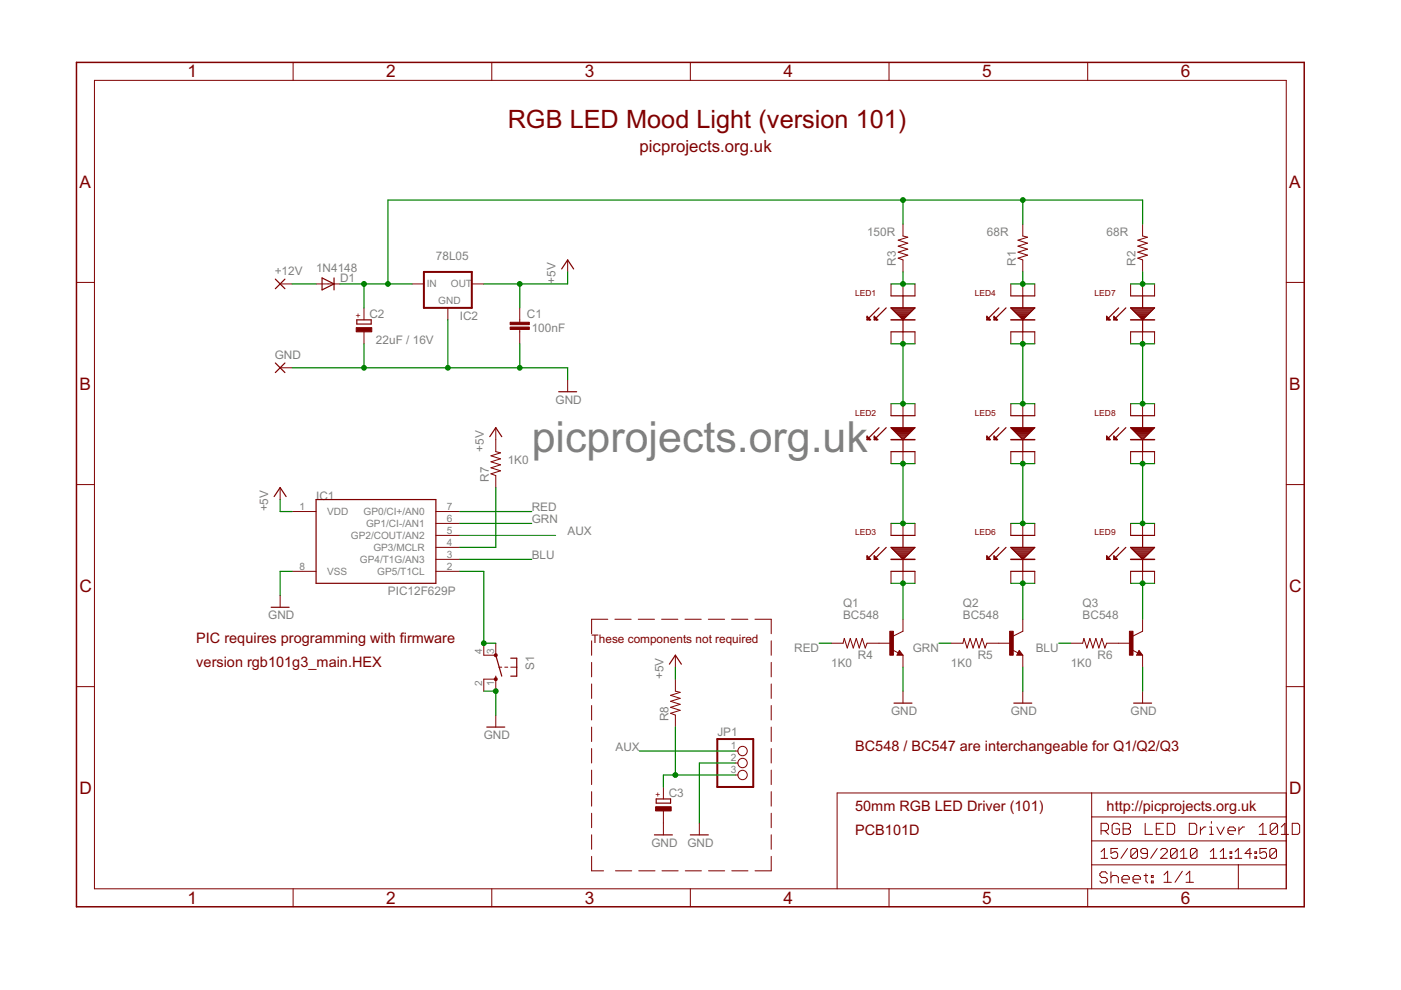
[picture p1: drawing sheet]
<svg xmlns="http://www.w3.org/2000/svg" width="297mm" height="210mm" viewBox="0 0 297 210" stroke-linecap="round" stroke-linejoin="round" font-family="sans-serif">
<g fill="#800000" stroke="#800000" stroke-width=".21">
<path d="M130.5 184.6h3.4z"/>
<path d="M135.4 184.6h3.5z"/>
<path d="M140.4 184.6h3.4z"/>
<path d="M145.3 184.6h3.4z"/>
<path d="M150.2 184.6h3.4z"/>
<path d="M155.2 184.6h3.4z"/>
<path d="M160.1 184.6h3.4z"/>
<path d="M163.5 181.6v3z"/>
<path d="M163.5 177v3.1z"/>
<path d="M163.5 172.4v3.1z"/>
<path d="M163.5 167.9v3z"/>
<path d="M163.5 163.3v3z"/>
<path d="M163.5 158.7v3.1z"/>
<path d="M163.5 154.2v3z"/>
<path d="M163.5 149.6v3.1z"/>
<path d="M163.5 145v3.1z"/>
<path d="M163.5 140.4v3.1z"/>
<path d="M163.5 135.9v3z"/>
<path d="M163.5 131.3v3.1z"/>
<path d="M160.1 131.3h3.4z"/>
<path d="M155.1 131.3h3.5z"/>
<path d="M150.2 131.3h3.4z"/>
<path d="M145.2 131.3h3.5z"/>
<path d="M140.3 131.3h3.4z"/>
<path d="M135.3 131.3h3.5z"/>
<path d="M130.4 131.3h3.4z"/>
<path d="M125.4 131.3h3.5z"/>
<path d="M125.4 131.3v3.1z"/>
<path d="M125.4 135.9v3z"/>
<path d="M125.4 140.4v3.1z"/>
<path d="M125.4 145v3.1z"/>
<path d="M125.4 149.6v3.1z"/>
<path d="M125.4 154.2v3z"/>
<path d="M125.4 158.7v3.1z"/>
<path d="M125.4 163.3v3z"/>
<path d="M125.4 167.9v3z"/>
<path d="M125.4 172.4v3.1z"/>
<path d="M125.4 177v3.1z"/>
<path d="M125.4 181.6v3z"/>
<path d="M125.4 184.6h2.6z"/>
<path d="M188.9 70.4v2.5z"/>
<path d="M188.9 60.2v2.5z"/>
<path d="M194 70.4v2.5z"/>
<path d="M194 60.2v2.5z"/>
<path d="M191.5 60.2v2.5z"/>
<path d="M191.5 70.4v2.5z"/>
<path d="M188.9 95.8v2.5z"/>
<path d="M188.9 85.6v2.5z"/>
<path d="M194 95.8v2.5z"/>
<path d="M194 85.6v2.5z"/>
<path d="M191.5 85.6v2.5z"/>
<path d="M191.5 95.8v2.5z"/>
<path d="M188.9 121.1v2.6z"/>
<path d="M188.9 111v2.5z"/>
<path d="M194 121.1v2.6z"/>
<path d="M194 111v2.5z"/>
<path d="M191.5 111v2.5z"/>
<path d="M191.5 121.1v2.6z"/>
<path d="M186.4 136.4h2.5z"/>
<path d="M191.5 138.9v2.6z"/>
<path d="M191.5 131.3v2.5z"/>
<path d="M189.4 134.9l2.1-1.1z"/>
<path d="M190.7 137.9l.8 1z"/>
<path d="M190.2 138.9h1.3z"/>
<path d="M190.7 137.9l-.5 1z"/>
<path d="M189.2 137.8l1.3 .6z"/>
<path d="M191.5 47.5v2.5z"/>
<path d="M191.5 55.1v2.6z"/>
<path d="M190.4 54.7l1.1 .4z"/>
<path d="M190.4 54.7l2.1-.6z"/>
<path d="M190.4 53.5l2.1 .6z"/>
<path d="M190.4 53.5l2.1-.7z"/>
<path d="M190.4 52.2l2.1 .6z"/>
<path d="M190.4 52.2l2.1-.6z"/>
<path d="M190.4 50.9l2.1 .7z"/>
<path d="M190.4 50.9l2.1-.6z"/>
<path d="M191.5 50l1 .3z"/>
<path d="M214.3 70.4v2.5z"/>
<path d="M214.3 60.2v2.5z"/>
<path d="M219.4 70.4v2.5z"/>
<path d="M219.4 60.2v2.5z"/>
<path d="M216.9 60.2v2.5z"/>
<path d="M216.9 70.4v2.5z"/>
<path d="M214.3 95.8v2.5z"/>
<path d="M214.3 85.6v2.5z"/>
<path d="M219.4 95.8v2.5z"/>
<path d="M219.4 85.6v2.5z"/>
<path d="M216.9 85.6v2.5z"/>
<path d="M216.9 95.8v2.5z"/>
<path d="M214.3 121.1v2.6z"/>
<path d="M214.3 111v2.5z"/>
<path d="M219.4 121.1v2.6z"/>
<path d="M219.4 111v2.5z"/>
<path d="M216.9 111v2.5z"/>
<path d="M216.9 121.1v2.6z"/>
<path d="M211.8 136.4h2.5z"/>
<path d="M216.9 138.9v2.6z"/>
<path d="M216.9 131.3v2.5z"/>
<path d="M214.8 134.9l2.1-1.1z"/>
<path d="M216.1 137.9l.8 1z"/>
<path d="M215.6 138.9h1.3z"/>
<path d="M216.1 137.9l-.5 1z"/>
<path d="M214.6 137.8l1.3 .6z"/>
<path d="M216.9 47.5v2.5z"/>
<path d="M216.9 55.1v2.6z"/>
<path d="M215.8 54.7l1.1 .4z"/>
<path d="M215.8 54.7l2.1-.6z"/>
<path d="M215.8 53.5l2.1 .6z"/>
<path d="M215.8 53.5l2.1-.7z"/>
<path d="M215.8 52.2l2.1 .6z"/>
<path d="M215.8 52.2l2.1-.6z"/>
<path d="M215.8 50.9l2.1 .7z"/>
<path d="M215.8 50.9l2.1-.6z"/>
<path d="M216.9 50l1 .3z"/>
<path d="M239.7 70.4v2.5z"/>
<path d="M239.7 60.2v2.5z"/>
<path d="M244.8 70.4v2.5z"/>
<path d="M244.8 60.2v2.5z"/>
<path d="M242.3 60.2v2.5z"/>
<path d="M242.3 70.4v2.5z"/>
<path d="M239.7 95.8v2.5z"/>
<path d="M239.7 85.6v2.5z"/>
<path d="M244.8 95.8v2.5z"/>
<path d="M244.8 85.6v2.5z"/>
<path d="M242.3 85.6v2.5z"/>
<path d="M242.3 95.8v2.5z"/>
<path d="M239.7 121.1v2.6z"/>
<path d="M239.7 111v2.5z"/>
<path d="M244.8 121.1v2.6z"/>
<path d="M244.8 111v2.5z"/>
<path d="M242.3 111v2.5z"/>
<path d="M242.3 121.1v2.6z"/>
<path d="M237.2 136.4h2.5z"/>
<path d="M242.3 138.9v2.6z"/>
<path d="M242.3 131.3v2.5z"/>
<path d="M240.2 134.9l2.1-1.1z"/>
<path d="M241.5 137.9l.8 1z"/>
<path d="M241 138.9h1.3z"/>
<path d="M241.5 137.9l-.5 1z"/>
<path d="M240 137.8l1.2 .6z"/>
<path d="M242.3 47.5v2.5z"/>
<path d="M242.3 55.1v2.6z"/>
<path d="M241.2 54.7l1.1 .4z"/>
<path d="M241.2 54.7l2.1-.6z"/>
<path d="M241.2 53.5l2.1 .6z"/>
<path d="M241.2 53.5l2.1-.7z"/>
<path d="M241.2 52.2l2.1 .6z"/>
<path d="M241.2 52.2l2.1-.6z"/>
<path d="M241.2 50.9l2.1 .7z"/>
<path d="M241.2 50.9l2.1-.6z"/>
<path d="M242.3 50l1 .3z"/>
<path d="M176.2 136.4h2.6z"/>
<path d="M183.8 136.4h2.6z"/>
<path d="M183.8 136.4l-.3 1z"/>
<path d="M182.8 135.4l.7 2z"/>
<path d="M182.8 135.4l-.6 2z"/>
<path d="M181.5 135.4l.7 2z"/>
<path d="M181.5 135.4l-.6 2z"/>
<path d="M180.3 135.4l.6 2z"/>
<path d="M180.3 135.4l-.7 2z"/>
<path d="M179 135.4l.6 2z"/>
<path d="M179 135.4l-.2 1z"/>
<path d="M201.6 136.4h2.6z"/>
<path d="M209.2 136.4h2.6z"/>
<path d="M209.2 136.4l-.3 1z"/>
<path d="M208.2 135.4l.7 2z"/>
<path d="M208.2 135.4l-.6 2z"/>
<path d="M206.9 135.4l.7 2z"/>
<path d="M206.9 135.4l-.6 2z"/>
<path d="M205.7 135.4l.6 2z"/>
<path d="M205.7 135.4l-.7 2z"/>
<path d="M204.4 135.4l.6 2z"/>
<path d="M204.4 135.4l-.2 1z"/>
<path d="M227 136.4h2.6z"/>
<path d="M234.6 136.4h2.6z"/>
<path d="M234.6 136.4l-.3 1z"/>
<path d="M233.6 135.4l.7 2z"/>
<path d="M233.6 135.4l-.6 2z"/>
<path d="M232.3 135.4l.7 2z"/>
<path d="M232.3 135.4l-.6 2z"/>
<path d="M231.1 135.4l.6 2z"/>
<path d="M231.1 135.4l-.7 2z"/>
<path d="M229.8 135.4l.6 2z"/>
<path d="M229.8 135.4l-.2 1z"/>
<path d="M61.9 108.5h5.1z"/>
<path d="M61.9 121.1h5.1z"/>
<path d="M92.4 108.5h5.1z"/>
<path d="M92.4 111h5.1z"/>
<path d="M92.4 113.5h5.1z"/>
<path d="M92.4 116.1h5.1z"/>
<path d="M92.4 118.6h5.1z"/>
<path d="M92.4 121.1h5.1z"/>
<path d="M105.1 136.4v2.5z"/>
<path d="M105.1 144v2.5z"/>
<path d="M102.6 144v2.5z"/>
<path d="M102.6 136.4v2.5z"/>
<path d="M107 141.5h.7z"/>
<path d="M105.7 141.5h.7z"/>
<path d="M108.3 141.5h1.3z"/>
<path d="M102.6 144h2.5z"/>
<path d="M102.6 138.9h2.5z"/>
<path d="M120.4 80.5v2.6z"/>
<path d="M110.2 65.3v2.5z"/>
<path d="M110.2 70.4v2.5z"/>
<path d="M110.2 67.8v.5z"/>
<path d="M110.2 69.8v.6z"/>
<path d="M77.2 70.4v2.5z"/>
<path d="M77.2 65.3v2.5z"/>
<path d="M67 60.2h2.6z"/>
<path d="M69.6 60.2h2.5z"/>
<path d="M155.9 159.2h.6z"/>
<path d="M155.9 161.8h.6z"/>
<path d="M155.9 164.3h.6z"/>
<path d="M87.3 60.2h2.6z"/>
<path d="M95 65.3v2.5z"/>
<path d="M100 60.2h2.6z"/>
<path d="M272.7 183.4v5z"/>
<path d="M272.7 178.3v5.1z"/>
<path d="M272.7 173.2v5.1z"/>
<path d="M272.7 168.1v5.1z"/>
<path d="M177.5 168.1v20.3z"/>
<path d="M177.5 168.1h54z"/>
<path d="M231.5 168.1h41.2z"/>
<path d="M262.6 183.4v5z"/>
<path d="M262.6 183.4h10.1z"/>
<path d="M231.5 183.4h31.1z"/>
<path d="M231.5 183.4v5z"/>
<path d="M231.5 178.3v5.1z"/>
<path d="M231.5 178.3h41.2z"/>
<path d="M231.5 173.2v5.1z"/>
<path d="M231.5 173.2h41.2z"/>
<path d="M231.5 168.1v5.1z"/>
<path d="M233.4 174.6v2.3z"/>
<path d="M233.4 174.6h1.2z"/>
<path d="M234.6 174.6l.4 .4z"/>
<path d="M235 175v.7z"/>
<path d="M235 175.7l-.4 .4z"/>
<path d="M233.4 176.1h1.2z"/>
<path d="M234.2 176.1l.8 .8z"/>
<path d="M237 174.6l.4 .4z"/>
<path d="M236.2 174.6h.8z"/>
<path d="M236.2 174.6l-.4 .4z"/>
<path d="M235.8 175v1.5z"/>
<path d="M235.8 176.5l.4 .4z"/>
<path d="M236.2 176.9h.8z"/>
<path d="M237 176.9l.4-.4z"/>
<path d="M237.4 175.7v.8z"/>
<path d="M236.6 175.7h.8z"/>
<path d="M238.1 174.6v2.3z"/>
<path d="M238.1 174.6h1.2z"/>
<path d="M239.3 174.6l.4 .4z"/>
<path d="M239.7 175v.3z"/>
<path d="M239.7 175.3l-.4 .4z"/>
<path d="M239.3 175.7l.4 .4z"/>
<path d="M239.7 176.1v.4z"/>
<path d="M239.7 176.5l-.4 .4z"/>
<path d="M238.1 176.9h1.2z"/>
<path d="M238.1 175.7h1.2z"/>
<path d="M242.8 174.6v2.3z"/>
<path d="M242.8 176.9h1.6z"/>
<path d="M245.2 174.6h1.5z"/>
<path d="M245.2 174.6v2.3z"/>
<path d="M245.2 176.9h1.5z"/>
<path d="M245.2 175.7h.7z"/>
<path d="M247.5 174.6v2.3z"/>
<path d="M247.5 176.9h1.2z"/>
<path d="M248.7 176.9l.3-.4z"/>
<path d="M249 175v1.5z"/>
<path d="M248.7 174.6l.3 .4z"/>
<path d="M247.5 174.6h1.2z"/>
<path d="M252.2 174.6v2.3z"/>
<path d="M252.2 176.9h1.1z"/>
<path d="M253.3 176.9l.4-.4z"/>
<path d="M253.7 175v1.5z"/>
<path d="M253.3 174.6l.4 .4z"/>
<path d="M252.2 174.6h1.1z"/>
<path d="M254.5 175.3v1.6z"/>
<path d="M254.5 176.1l.8-.8z"/>
<path d="M255.3 175.3h.4z"/>
<path d="M256.5 175.3h.3z"/>
<path d="M256.8 175.3v1.6z"/>
<path d="M256.5 176.9h.7z"/>
<path d="M256.8 174.2v.4z"/>
<path d="M258 175.3l.8 1.6z"/>
<path d="M259.6 175.3l-.8 1.6z"/>
<path d="M260.7 176.9h.8z"/>
<path d="M260.3 176.5l.4 .4z"/>
<path d="M260.3 175.7v.8z"/>
<path d="M260.7 175.3l-.4 .4z"/>
<path d="M260.7 175.3h.8z"/>
<path d="M261.5 175.3l.4 .4z"/>
<path d="M261.9 175.7v.4z"/>
<path d="M260.3 176.1h1.6z"/>
<path d="M262.7 175.3v1.6z"/>
<path d="M262.7 176.1l.8-.8z"/>
<path d="M263.5 175.3h.4z"/>
<path d="M267 175.3l.8-.7z"/>
<path d="M267.8 174.6v2.3z"/>
<path d="M267 176.9h1.5z"/>
<path d="M269.3 175v1.5z"/>
<path d="M269.3 175l.4-.4z"/>
<path d="M269.7 174.6h.8z"/>
<path d="M270.5 174.6l.4 .4z"/>
<path d="M270.9 175v1.5z"/>
<path d="M270.9 176.5l-.4 .4z"/>
<path d="M269.7 176.9h.8z"/>
<path d="M269.3 176.5l.4 .4z"/>
<path d="M269.3 176.5l1.6-1.5z"/>
<path d="M271.7 175.3l.7-.7z"/>
<path d="M272.4 174.6v2.3z"/>
<path d="M271.7 176.9h1.5z"/>
<path d="M274 174.6v2.3z"/>
<path d="M274 176.9h1.2z"/>
<path d="M275.2 176.9l.3-.4z"/>
<path d="M275.5 175v1.5z"/>
<path d="M275.2 174.6l.3 .4z"/>
<path d="M274 174.6h1.2z"/>
<path d="M233.4 180.6l.7-.7z"/>
<path d="M234.1 179.9v2.1z"/>
<path d="M233.4 182h1.4z"/>
<path d="M235.5 179.9h1.5z"/>
<path d="M235.5 179.9v1.1z"/>
<path d="M235.5 181l.8-.4z"/>
<path d="M236.3 180.6h.3z"/>
<path d="M236.6 180.6l.4 .4z"/>
<path d="M237 181v.7z"/>
<path d="M236.6 182l.4-.3z"/>
<path d="M235.9 182h.7z"/>
<path d="M235.5 181.7l.4 .3z"/>
<path d="M239.1 179.9l-1.4 2.1z"/>
<path d="M239.8 180.2v1.5z"/>
<path d="M239.8 180.2l.3-.3z"/>
<path d="M240.1 179.9h.7z"/>
<path d="M240.8 179.9l.4 .3z"/>
<path d="M241.2 180.2v1.5z"/>
<path d="M240.8 182l.4-.3z"/>
<path d="M240.1 182h.7z"/>
<path d="M239.8 181.7l.3 .3z"/>
<path d="M239.8 181.7l1.4-1.5z"/>
<path d="M241.9 181.7l.3 .3z"/>
<path d="M242.2 182h.7z"/>
<path d="M242.9 182l.4-.3z"/>
<path d="M243.3 180.2v1.5z"/>
<path d="M242.9 179.9l.4 .3z"/>
<path d="M242.2 179.9h.7z"/>
<path d="M242.2 179.9l-.3 .3z"/>
<path d="M241.9 180.2v.4z"/>
<path d="M241.9 180.6l.3 .4z"/>
<path d="M242.2 181h1.1z"/>
<path d="M245.4 179.9l-1.4 2.1z"/>
<path d="M246.1 182h1.4z"/>
<path d="M246.1 182l1.4-1.4z"/>
<path d="M247.5 180.2v.4z"/>
<path d="M247.1 179.9l.4 .3z"/>
<path d="M246.4 179.9h.7z"/>
<path d="M246.1 180.2l.3-.3z"/>
<path d="M248.2 180.2v1.5z"/>
<path d="M248.2 180.2l.3-.3z"/>
<path d="M248.5 179.9h.7z"/>
<path d="M249.2 179.9l.4 .3z"/>
<path d="M249.6 180.2v1.5z"/>
<path d="M249.6 181.7l-.4 .3z"/>
<path d="M248.5 182h.7z"/>
<path d="M248.2 181.7l.3 .3z"/>
<path d="M249.6 180.2l-1.4 1.5z"/>
<path d="M250.3 180.6l.7-.7z"/>
<path d="M251 179.9v2.1z"/>
<path d="M250.3 182h1.4z"/>
<path d="M252.4 180.2v1.5z"/>
<path d="M252.4 180.2l.3-.3z"/>
<path d="M252.7 179.9h.7z"/>
<path d="M253.4 179.9l.4 .3z"/>
<path d="M253.8 180.2v1.5z"/>
<path d="M253.8 181.7l-.4 .3z"/>
<path d="M252.7 182h.7z"/>
<path d="M252.4 181.7l.3 .3z"/>
<path d="M253.8 180.2l-1.4 1.5z"/>
<path d="M256.6 180.6l.7-.7z"/>
<path d="M257.3 179.9v2.1z"/>
<path d="M256.6 182h1.4z"/>
<path d="M258.7 180.6l.7-.7z"/>
<path d="M259.4 179.9v2.1z"/>
<path d="M258.7 182h1.4z"/>
<path d="M260.8 180.6h.4z"/>
<path d="M261.2 180.6v.4z"/>
<path d="M260.8 181h.4z"/>
<path d="M260.8 180.6v.4z"/>
<path d="M260.8 181.7h.4z"/>
<path d="M261.2 181.7v.3z"/>
<path d="M260.8 182h.4z"/>
<path d="M260.8 181.7v.3z"/>
<path d="M261.9 180.6l.7-.7z"/>
<path d="M262.6 179.9v2.1z"/>
<path d="M261.9 182h1.4z"/>
<path d="M265 179.9v2.1z"/>
<path d="M265 179.9l-1 1.1z"/>
<path d="M264 181h1.4z"/>
<path d="M266.1 180.6h.3z"/>
<path d="M266.4 180.6v.4z"/>
<path d="M266.1 181h.3z"/>
<path d="M266.1 180.6v.4z"/>
<path d="M266.1 181.7h.3z"/>
<path d="M266.4 181.7v.3z"/>
<path d="M266.1 182h.3z"/>
<path d="M266.1 181.7v.3z"/>
<path d="M267.1 179.9h1.4z"/>
<path d="M267.1 179.9v1.1z"/>
<path d="M267.1 181l.7-.4z"/>
<path d="M267.8 180.6h.4z"/>
<path d="M268.2 180.6l.3 .4z"/>
<path d="M268.5 181v.7z"/>
<path d="M268.2 182l.3-.3z"/>
<path d="M267.5 182h.7z"/>
<path d="M267.1 181.7l.4 .3z"/>
<path d="M269.2 180.2v1.5z"/>
<path d="M269.2 180.2l.4-.3z"/>
<path d="M269.6 179.9h.7z"/>
<path d="M270.3 179.9l.3 .3z"/>
<path d="M270.6 180.2v1.5z"/>
<path d="M270.3 182l.3-.3z"/>
<path d="M269.6 182h.7z"/>
<path d="M269.2 181.7l.4 .3z"/>
<path d="M270.6 180.2l-1.4 1.5z"/>
<path d="M246.8 185.5l.8-.8z"/>
<path d="M247.6 184.7v2.4z"/>
<path d="M246.8 187.1h1.5z"/>
<path d="M250.7 184.7l-1.6 2.4z"/>
<path d="M251.5 185.5l.7-.8z"/>
<path d="M252.2 184.7v2.4z"/>
<path d="M251.5 187.1h1.5z"/>
<path d="M234.4 184.8l.4 .5z"/>
<path d="M233.6 184.8h.8z"/>
<path d="M233.6 184.8l-.4 .5z"/>
<path d="M233.2 185.3v.3z"/>
<path d="M233.2 185.6l.4 .4z"/>
<path d="M233.6 186h.8z"/>
<path d="M234.4 186l.4 .4z"/>
<path d="M234.8 186.4v.4z"/>
<path d="M234.8 186.8l-.4 .4z"/>
<path d="M233.6 187.2h.8z"/>
<path d="M233.2 186.8l.4 .4z"/>
<path d="M235.5 184.8v2.4z"/>
<path d="M235.9 185.6l-.4 .4z"/>
<path d="M235.9 185.6h.8z"/>
<path d="M236.7 185.6l.4 .4z"/>
<path d="M237.1 186v1.2z"/>
<path d="M238.3 187.2h.8z"/>
<path d="M237.9 186.8l.4 .4z"/>
<path d="M237.9 186v.8z"/>
<path d="M237.9 186l.4-.4z"/>
<path d="M238.3 185.6h.8z"/>
<path d="M239.1 185.6l.3 .4z"/>
<path d="M239.4 186v.4z"/>
<path d="M237.9 186.4h1.5z"/>
<path d="M240.6 187.2h.8z"/>
<path d="M240.2 186.8l.4 .4z"/>
<path d="M240.2 186v.8z"/>
<path d="M240.6 185.6l-.4 .4z"/>
<path d="M240.6 185.6h.8z"/>
<path d="M241.4 185.6l.4 .4z"/>
<path d="M241.8 186v.4z"/>
<path d="M240.2 186.4h1.6z"/>
<path d="M243 185.3v1.5z"/>
<path d="M243 186.8l.3 .4z"/>
<path d="M242.5 185.6h.8z"/>
<path d="M244.1 185.6h.4z"/>
<path d="M244.5 185.6v.4z"/>
<path d="M244.1 186h.4z"/>
<path d="M244.1 185.6v.4z"/>
<path d="M244.1 186.8h.4z"/>
<path d="M244.5 186.8v.4z"/>
<path d="M244.1 187.2h.4z"/>
<path d="M244.1 186.8v.4z"/>
<path d="M20 17v171.4z"/>
<path d="M16.2 59.9h3.8z"/>
<path d="M16.2 102.7h3.8z"/>
<path d="M16.2 145.6h3.8z"/>
<path d="M20 188.4h252.7z"/>
<path d="M62.1 188.4v3.9z"/>
<path d="M104.3 188.4v3.9z"/>
<path d="M146.4 188.4v3.9z"/>
<path d="M188.5 188.4v3.9z"/>
<path d="M230.6 188.4v3.9z"/>
<path d="M272.7 17v171.4z"/>
<path d="M272.7 59.9h3.8z"/>
<path d="M272.7 102.7h3.8z"/>
<path d="M272.7 145.6h3.8z"/>
<path d="M20 17h252.7z"/>
<path d="M62.1 13.2v3.8z"/>
<path d="M104.3 13.2v3.8z"/>
<path d="M146.4 13.2v3.8z"/>
<path d="M188.5 13.2v3.8z"/>
<path d="M230.6 13.2v3.8z"/>
<path d="M120.4 55.1v2.6z"/>
<path d="M59.4 126.2v2.6z"/>
<path d="M59.4 103.4v2.5z"/>
<path d="M105.1 93.2v2.6z"/>
<path d="M105.1 100.8v2.6z"/>
<path d="M104.1 100.5l1 .3z"/>
<path d="M104.1 100.5l2-.7z"/>
<path d="M104.1 99.2l2 .6z"/>
<path d="M104.1 99.2l2-.6z"/>
<path d="M104.1 97.9l2 .7z"/>
<path d="M104.1 97.9l2-.6z"/>
<path d="M104.1 96.6l2 .7z"/>
<path d="M104.1 96.6l2-.6z"/>
<path d="M105.1 95.8l1 .2z"/>
<path d="M105.1 90.7v2.5z"/>
<path d="M105.1 151.6v2.6z"/>
<path d="M143.2 144v2.5z"/>
<path d="M143.2 151.6v2.6z"/>
<path d="M142.2 151.2l1 .4z"/>
<path d="M142.2 151.2l2-.6z"/>
<path d="M142.2 150l2 .6z"/>
<path d="M142.2 150l2-.7z"/>
<path d="M142.2 148.7l2 .6z"/>
<path d="M142.2 148.7l2-.6z"/>
<path d="M142.2 147.4l2 .7z"/>
<path d="M142.2 147.4l2-.6z"/>
<path d="M143.2 146.5l1 .3z"/>
<path d="M143.2 138.9v2.6z"/>
<path d="M148.3 174.5v2.5z"/>
<path d="M191.5 146.5v2.6z"/>
<path d="M216.9 146.5v2.6z"/>
<path d="M242.3 146.5v2.6z"/>
<path d="M140.7 171.9v2.6z"/>
<path d="M140.7 166.9v2.5z"/>
<path d="M140.7 174.5v2.5z"/>
<path d="M59.4 60.2h2.5z"/>
<path d="M59.4 78h2.5z"/>
<circle cx="105.1" cy="138.9" r=".33"/>
<circle cx="105.1" cy="144" r=".33"/>
</g>
<g fill="#800000" stroke="#800000" stroke-width=".25">
<path d="M188.9 65.3h5.1z"/>
<path d="M194 65.3l-2.5 2.5z"/>
<path d="M188.9 65.3l2.6 2.5z"/>
<path d="M191.4 67.7h.1z"/>
<path d="M191.2 67.5h.5z"/>
<path d="M190.9 67.3h1.1z"/>
<path d="M190.7 67.1h1.5z"/>
<path d="M190.5 66.8h1.9z"/>
<path d="M190.3 66.6h2.3z"/>
<path d="M190 66.4h2.9z"/>
<path d="M189.8 66.2h3.3z"/>
<path d="M189.6 66h3.7z"/>
<path d="M189.4 65.7h4.1z"/>
<path d="M189.1 65.5h4.7z"/>
<path d="M188.9 62.7h2.6z"/>
<path d="M191.5 62.7h2.5z"/>
<path d="M191.5 62.7v2.6z"/>
<path d="M188.9 70.4h2.6z"/>
<path d="M191.5 70.4h2.5z"/>
<path d="M191.5 67.8v2.6z"/>
<path d="M184.1 67.6l2.3-2.3z"/>
<path d="M184.1 67.6l-.3 .2z"/>
<path d="M183.8 67.3v.5z"/>
<path d="M183.8 67.1v.2z"/>
<path d="M183.8 67.1l.8 .7z"/>
<path d="M184.3 67.8h.3z"/>
<path d="M183.8 67.8h.5z"/>
<path d="M184.1 67.6l.2 .2z"/>
<path d="M183.8 67.3l.5 .5z"/>
<path d="M187.9 65.3l-2.3 2.3z"/>
<path d="M185.6 67.6l-.2 .2z"/>
<path d="M185.4 67.3v.5z"/>
<path d="M185.4 67.1v.2z"/>
<path d="M185.4 67.1l.7 .7z"/>
<path d="M185.9 67.8h.2z"/>
<path d="M185.4 67.8h.5z"/>
<path d="M185.6 67.6l.3 .2z"/>
<path d="M185.4 67.3l.5 .5z"/>
<path d="M188.9 90.7h5.1z"/>
<path d="M194 90.7l-2.5 2.5z"/>
<path d="M188.9 90.7l2.6 2.5z"/>
<path d="M191.3 93.1h.3z"/>
<path d="M191.1 92.8h.7z"/>
<path d="M190.9 92.6h1.1z"/>
<path d="M190.6 92.4h1.7z"/>
<path d="M190.4 92.2h2.1z"/>
<path d="M190.2 91.9h2.5z"/>
<path d="M190 91.7h2.9z"/>
<path d="M189.8 91.5h3.3z"/>
<path d="M189.5 91.3h3.9z"/>
<path d="M189.3 91.1h4.3z"/>
<path d="M189.1 90.8h4.7z"/>
<path d="M188.9 88.1h2.6z"/>
<path d="M191.5 88.1h2.5z"/>
<path d="M191.5 88.1v2.6z"/>
<path d="M188.9 95.8h2.6z"/>
<path d="M191.5 95.8h2.5z"/>
<path d="M191.5 93.2v2.6z"/>
<path d="M184.1 93l2.3-2.3z"/>
<path d="M184.1 93l-.3 .2z"/>
<path d="M183.8 92.7v.5z"/>
<path d="M183.8 92.5v.2z"/>
<path d="M183.8 92.5l.8 .7z"/>
<path d="M184.3 93.2h.3z"/>
<path d="M183.8 93.2h.5z"/>
<path d="M184.1 93l.2 .2z"/>
<path d="M183.8 92.7l.5 .5z"/>
<path d="M187.9 90.7l-2.3 2.3z"/>
<path d="M185.6 93l-.2 .2z"/>
<path d="M185.4 92.7v.5z"/>
<path d="M185.4 92.5v.2z"/>
<path d="M185.4 92.5l.7 .7z"/>
<path d="M185.9 93.2h.2z"/>
<path d="M185.4 93.2h.5z"/>
<path d="M185.6 93l.3 .2z"/>
<path d="M185.4 92.7l.5 .5z"/>
<path d="M188.9 116.1h5.1z"/>
<path d="M194 116.1l-2.5 2.5z"/>
<path d="M188.9 116.1l2.6 2.5z"/>
<path d="M191.2 118.4h.5z"/>
<path d="M191 118.2h.9z"/>
<path d="M190.8 117.9h1.3z"/>
<path d="M190.6 117.7h1.7z"/>
<path d="M190.4 117.5h2.2z"/>
<path d="M190.1 117.3h2.7z"/>
<path d="M189.9 117.1h3.1z"/>
<path d="M189.7 116.8h3.5z"/>
<path d="M189.5 116.6h3.9z"/>
<path d="M189.2 116.4h4.5z"/>
<path d="M189 116.2h4.9z"/>
<path d="M188.9 113.5h2.6z"/>
<path d="M191.5 113.5h2.5z"/>
<path d="M191.5 113.5v2.6z"/>
<path d="M188.9 121.1h2.6z"/>
<path d="M191.5 121.1h2.5z"/>
<path d="M191.5 118.6v2.5z"/>
<path d="M186.4 116.1l-2.3 2.2z"/>
<path d="M184.1 118.3l-.3 .3z"/>
<path d="M183.8 118.1v.5z"/>
<path d="M183.8 117.8v.3z"/>
<path d="M183.8 117.8l.8 .8z"/>
<path d="M184.3 118.6h.3z"/>
<path d="M183.8 118.6h.5z"/>
<path d="M184.1 118.3l.2 .3z"/>
<path d="M183.8 118.1l.5 .5z"/>
<path d="M187.9 116.1l-2.3 2.2z"/>
<path d="M185.6 118.3l-.2 .3z"/>
<path d="M185.4 118.1v.5z"/>
<path d="M185.4 117.8v.3z"/>
<path d="M185.4 117.8l.7 .8z"/>
<path d="M185.9 118.6h.2z"/>
<path d="M185.4 118.6h.5z"/>
<path d="M185.6 118.3l.3 .3z"/>
<path d="M185.4 118.1l.5 .5z"/>
<path d="M190.4 138.8h.8z"/>
<path d="M190.7 138.2l.5 .6z"/>
<path d="M190.7 138.2l-.3 .5z"/>
<path d="M190.4 138.7h.4z"/>
<path d="M190.7 138.4l.1 .3z"/>
<path d="M214.3 65.3h5.1z"/>
<path d="M219.4 65.3l-2.5 2.5z"/>
<path d="M214.3 65.3l2.6 2.5z"/>
<path d="M216.8 67.7h.1z"/>
<path d="M216.6 67.5h.5z"/>
<path d="M216.3 67.3h1.1z"/>
<path d="M216.1 67.1h1.5z"/>
<path d="M215.9 66.8h1.9z"/>
<path d="M215.7 66.6h2.3z"/>
<path d="M215.4 66.4h2.8z"/>
<path d="M215.2 66.2h3.3z"/>
<path d="M215 66h3.7z"/>
<path d="M214.8 65.7h4.1z"/>
<path d="M214.5 65.5h4.6z"/>
<path d="M214.3 62.7h2.6z"/>
<path d="M216.9 62.7h2.5z"/>
<path d="M216.9 62.7v2.6z"/>
<path d="M214.3 70.4h2.6z"/>
<path d="M216.9 70.4h2.5z"/>
<path d="M216.9 67.8v2.6z"/>
<path d="M209.5 67.6l2.3-2.3z"/>
<path d="M209.5 67.6l-.3 .2z"/>
<path d="M209.2 67.3v.5z"/>
<path d="M209.2 67.1v.2z"/>
<path d="M209.2 67.1l.8 .7z"/>
<path d="M209.7 67.8h.3z"/>
<path d="M209.2 67.8h.5z"/>
<path d="M209.5 67.6l.2 .2z"/>
<path d="M209.2 67.3l.5 .5z"/>
<path d="M213.3 65.3l-2.3 2.3z"/>
<path d="M211 67.6l-.2 .2z"/>
<path d="M210.8 67.3v.5z"/>
<path d="M210.8 67.1v.2z"/>
<path d="M210.8 67.1l.7 .7z"/>
<path d="M211.3 67.8h.2z"/>
<path d="M210.8 67.8h.5z"/>
<path d="M211 67.6l.3 .2z"/>
<path d="M210.8 67.3l.5 .5z"/>
<path d="M214.3 90.7h5.1z"/>
<path d="M219.4 90.7l-2.5 2.5z"/>
<path d="M214.3 90.7l2.6 2.5z"/>
<path d="M216.7 93.1h.3z"/>
<path d="M216.5 92.8h.7z"/>
<path d="M216.3 92.6h1.1z"/>
<path d="M216 92.4h1.7z"/>
<path d="M215.8 92.2h2.1z"/>
<path d="M215.6 91.9h2.5z"/>
<path d="M215.4 91.7h2.9z"/>
<path d="M215.1 91.5h3.4z"/>
<path d="M214.9 91.3h3.9z"/>
<path d="M214.7 91.1h4.3z"/>
<path d="M214.5 90.8h4.7z"/>
<path d="M214.3 88.1h2.6z"/>
<path d="M216.9 88.1h2.5z"/>
<path d="M216.9 88.1v2.6z"/>
<path d="M214.3 95.8h2.6z"/>
<path d="M216.9 95.8h2.5z"/>
<path d="M216.9 93.2v2.6z"/>
<path d="M209.5 93l2.3-2.3z"/>
<path d="M209.5 93l-.3 .2z"/>
<path d="M209.2 92.7v.5z"/>
<path d="M209.2 92.5v.2z"/>
<path d="M209.2 92.5l.8 .7z"/>
<path d="M209.7 93.2h.3z"/>
<path d="M209.2 93.2h.5z"/>
<path d="M209.5 93l.2 .2z"/>
<path d="M209.2 92.7l.5 .5z"/>
<path d="M213.3 90.7l-2.3 2.3z"/>
<path d="M211 93l-.2 .2z"/>
<path d="M210.8 92.7v.5z"/>
<path d="M210.8 92.5v.2z"/>
<path d="M210.8 92.5l.7 .7z"/>
<path d="M211.3 93.2h.2z"/>
<path d="M210.8 93.2h.5z"/>
<path d="M211 93l.3 .2z"/>
<path d="M210.8 92.7l.5 .5z"/>
<path d="M214.3 116.1h5.1z"/>
<path d="M219.4 116.1l-2.5 2.5z"/>
<path d="M214.3 116.1l2.6 2.5z"/>
<path d="M216.6 118.4h.5z"/>
<path d="M216.4 118.2h.9z"/>
<path d="M216.2 117.9h1.3z"/>
<path d="M216 117.7h1.7z"/>
<path d="M215.8 117.5h2.2z"/>
<path d="M215.5 117.3h2.7z"/>
<path d="M215.3 117.1h3.1z"/>
<path d="M215.1 116.8h3.5z"/>
<path d="M214.9 116.6h3.9z"/>
<path d="M214.6 116.4h4.5z"/>
<path d="M214.4 116.2h4.9z"/>
<path d="M214.3 113.5h2.6z"/>
<path d="M216.9 113.5h2.5z"/>
<path d="M216.9 113.5v2.6z"/>
<path d="M214.3 121.1h2.6z"/>
<path d="M216.9 121.1h2.5z"/>
<path d="M216.9 118.6v2.5z"/>
<path d="M211.8 116.1l-2.3 2.2z"/>
<path d="M209.5 118.3l-.3 .3z"/>
<path d="M209.2 118.1v.5z"/>
<path d="M209.2 117.8v.3z"/>
<path d="M209.2 117.8l.8 .8z"/>
<path d="M209.7 118.6h.3z"/>
<path d="M209.2 118.6h.5z"/>
<path d="M209.5 118.3l.2 .3z"/>
<path d="M209.2 118.1l.5 .5z"/>
<path d="M213.3 116.1l-2.3 2.2z"/>
<path d="M211 118.3l-.2 .3z"/>
<path d="M210.8 118.1v.5z"/>
<path d="M210.8 117.8v.3z"/>
<path d="M210.8 117.8l.7 .8z"/>
<path d="M211.3 118.6h.2z"/>
<path d="M210.8 118.6h.5z"/>
<path d="M211 118.3l.3 .3z"/>
<path d="M210.8 118.1l.5 .5z"/>
<path d="M215.8 138.8h.8z"/>
<path d="M216.1 138.2l.5 .6z"/>
<path d="M216.1 138.2l-.3 .5z"/>
<path d="M215.8 138.7h.4z"/>
<path d="M216.1 138.4l.1 .3z"/>
<path d="M239.7 65.3h5.1z"/>
<path d="M244.8 65.3l-2.5 2.5z"/>
<path d="M239.7 65.3l2.6 2.5z"/>
<path d="M242.2 67.7h.1z"/>
<path d="M242 67.5h.5z"/>
<path d="M241.7 67.3h1.1z"/>
<path d="M241.5 67.1h1.5z"/>
<path d="M241.3 66.8h1.9z"/>
<path d="M241.1 66.6h2.3z"/>
<path d="M240.8 66.4h2.8z"/>
<path d="M240.6 66.2h3.3z"/>
<path d="M240.4 66h3.7z"/>
<path d="M240.2 65.7h4.1z"/>
<path d="M239.9 65.5h4.6z"/>
<path d="M239.7 62.7h2.6z"/>
<path d="M242.3 62.7h2.5z"/>
<path d="M242.3 62.7v2.6z"/>
<path d="M239.7 70.4h2.6z"/>
<path d="M242.3 70.4h2.5z"/>
<path d="M242.3 67.8v2.6z"/>
<path d="M234.9 67.6l2.3-2.3z"/>
<path d="M234.9 67.6l-.3 .2z"/>
<path d="M234.6 67.3v.5z"/>
<path d="M234.6 67.1v.2z"/>
<path d="M234.6 67.1l.8 .7z"/>
<path d="M235.1 67.8h.3z"/>
<path d="M234.6 67.8h.5z"/>
<path d="M234.9 67.6l.2 .2z"/>
<path d="M234.6 67.3l.5 .5z"/>
<path d="M238.7 65.3l-2.3 2.3z"/>
<path d="M236.4 67.6l-.2 .2z"/>
<path d="M236.2 67.3v.5z"/>
<path d="M236.2 67.1v.2z"/>
<path d="M236.2 67.1l.7 .7z"/>
<path d="M236.7 67.8h.2z"/>
<path d="M236.2 67.8h.5z"/>
<path d="M236.4 67.6l.3 .2z"/>
<path d="M236.2 67.3l.5 .5z"/>
<path d="M239.7 90.7h5.1z"/>
<path d="M244.8 90.7l-2.5 2.5z"/>
<path d="M239.7 90.7l2.6 2.5z"/>
<path d="M242.1 93.1h.3z"/>
<path d="M241.9 92.8h.7z"/>
<path d="M241.7 92.6h1.1z"/>
<path d="M241.4 92.4h1.7z"/>
<path d="M241.2 92.2h2.1z"/>
<path d="M241 91.9h2.5z"/>
<path d="M240.8 91.7h2.9z"/>
<path d="M240.5 91.5h3.4z"/>
<path d="M240.3 91.3h3.9z"/>
<path d="M240.1 91.1h4.3z"/>
<path d="M239.9 90.8h4.7z"/>
<path d="M239.7 88.1h2.6z"/>
<path d="M242.3 88.1h2.5z"/>
<path d="M242.3 88.1v2.6z"/>
<path d="M239.7 95.8h2.6z"/>
<path d="M242.3 95.8h2.5z"/>
<path d="M242.3 93.2v2.6z"/>
<path d="M234.9 93l2.3-2.3z"/>
<path d="M234.9 93l-.3 .2z"/>
<path d="M234.6 92.7v.5z"/>
<path d="M234.6 92.5v.2z"/>
<path d="M234.6 92.5l.8 .7z"/>
<path d="M235.1 93.2h.3z"/>
<path d="M234.6 93.2h.5z"/>
<path d="M234.9 93l.2 .2z"/>
<path d="M234.6 92.7l.5 .5z"/>
<path d="M238.7 90.7l-2.3 2.3z"/>
<path d="M236.4 93l-.2 .2z"/>
<path d="M236.2 92.7v.5z"/>
<path d="M236.2 92.5v.2z"/>
<path d="M236.2 92.5l.7 .7z"/>
<path d="M236.7 93.2h.2z"/>
<path d="M236.2 93.2h.5z"/>
<path d="M236.4 93l.3 .2z"/>
<path d="M236.2 92.7l.5 .5z"/>
<path d="M239.7 116.1h5.1z"/>
<path d="M244.8 116.1l-2.5 2.5z"/>
<path d="M239.7 116.1l2.6 2.5z"/>
<path d="M242 118.4h.5z"/>
<path d="M241.8 118.2h.9z"/>
<path d="M241.6 117.9h1.3z"/>
<path d="M241.4 117.7h1.7z"/>
<path d="M241.1 117.5h2.3z"/>
<path d="M240.9 117.3h2.7z"/>
<path d="M240.7 117.1h3.1z"/>
<path d="M240.5 116.8h3.5z"/>
<path d="M240.3 116.6h3.9z"/>
<path d="M240 116.4h4.5z"/>
<path d="M239.8 116.2h4.9z"/>
<path d="M239.7 113.5h2.6z"/>
<path d="M242.3 113.5h2.5z"/>
<path d="M242.3 113.5v2.6z"/>
<path d="M239.7 121.1h2.6z"/>
<path d="M242.3 121.1h2.5z"/>
<path d="M242.3 118.6v2.5z"/>
<path d="M237.2 116.1l-2.3 2.2z"/>
<path d="M234.9 118.3l-.3 .3z"/>
<path d="M234.6 118.1v.5z"/>
<path d="M234.6 117.8v.3z"/>
<path d="M234.6 117.8l.8 .8z"/>
<path d="M235.1 118.6h.3z"/>
<path d="M234.6 118.6h.5z"/>
<path d="M234.9 118.3l.2 .3z"/>
<path d="M234.6 118.1l.5 .5z"/>
<path d="M238.7 116.1l-2.3 2.2z"/>
<path d="M236.4 118.3l-.2 .3z"/>
<path d="M236.2 118.1v.5z"/>
<path d="M236.2 117.8v.3z"/>
<path d="M236.2 117.8l.7 .8z"/>
<path d="M236.7 118.6h.2z"/>
<path d="M236.2 118.6h.5z"/>
<path d="M236.4 118.3l.3 .3z"/>
<path d="M236.2 118.1l.5 .5z"/>
<path d="M241.2 138.8h.8z"/>
<path d="M241.5 138.2l.5 .6z"/>
<path d="M241.5 138.2l-.3 .5z"/>
<path d="M241.2 138.7h.4z"/>
<path d="M241.5 138.4l.1 .3z"/>
<path d="M67 105.9h25.4z"/>
<path d="M92.4 105.9v17.8z"/>
<path d="M67 123.7h25.4z"/>
<path d="M67 105.9v17.8z"/>
<path d="M105.1 143.4v.6z"/>
<path d="M108.3 143.4h1.3z"/>
<path d="M108.3 139.6h1.3z"/>
<path d="M109.6 141.5v1.9z"/>
<path d="M109.6 139.6v1.9z"/>
<path d="M105.1 138.9l1.3 4.5z"/>
<path d="M118.4 83.1h3.9z"/>
<path d="M75.6 68.7h3.1z"/>
<path d="M78.7 67.8v.9z"/>
<path d="M75.6 67.8v.9z"/>
<path d="M75.6 67.8h3.1z"/>
<path d="M68.3 61.5l2.5-1.3z"/>
<path d="M68.3 58.9l2.5 1.3z"/>
<path d="M70.8 58.9v1.3z"/>
<path d="M68.3 58.9v2.6z"/>
<path d="M70.8 60.2v1.3z"/>
<path d="M120.4 55.1l1.2 1.9z"/>
<path d="M120.4 55.1l-1.3 1.9z"/>
<path d="M57.5 128.8h3.8z"/>
<path d="M59.4 103.4l1.3 1.9z"/>
<path d="M59.4 103.4l-1.3 1.9z"/>
<path d="M105.1 90.7l1.3 1.9z"/>
<path d="M105.1 90.7l-1.3 1.9z"/>
<path d="M103.2 154.2h3.8z"/>
<path d="M143.2 138.9l1.3 1.9z"/>
<path d="M143.2 138.9l-1.3 1.9z"/>
<path d="M146.4 177h3.8z"/>
<path d="M189.5 149.1h3.9z"/>
<path d="M214.9 149.1h3.9z"/>
<path d="M240.3 149.1h3.9z"/>
<path d="M139.1 170.3h3.1z"/>
<path d="M142.2 169.4v.9z"/>
<path d="M139.1 169.4v.9z"/>
<path d="M139.1 169.4h3.1z"/>
<path d="M138.7 177h3.9z"/>
<path d="M58.4 59.2l2 2z"/>
<path d="M58.4 61.2l2-2z"/>
<path d="M58.4 77l2 2z"/>
<path d="M58.4 79l2-2z"/>
</g>
<g fill="#800000" stroke="#800000" stroke-width=".32">
<path d="M188.9 67.8h2.6z"/>
<path d="M191.5 67.8h2.5z"/>
<path d="M188.9 93.2h2.6z"/>
<path d="M191.5 93.2h2.5z"/>
<path d="M188.9 118.6h2.6z"/>
<path d="M191.5 118.6h2.5z"/>
<path d="M214.3 67.8h2.6z"/>
<path d="M216.9 67.8h2.5z"/>
<path d="M214.3 93.2h2.6z"/>
<path d="M216.9 93.2h2.5z"/>
<path d="M214.3 118.6h2.6z"/>
<path d="M216.9 118.6h2.5z"/>
<path d="M239.7 67.8h2.6z"/>
<path d="M242.3 67.8h2.5z"/>
<path d="M239.7 93.2h2.6z"/>
<path d="M242.3 93.2h2.5z"/>
<path d="M239.7 118.6h2.6z"/>
<path d="M242.3 118.6h2.5z"/>
<path d="M16.2 13.2v179.1z"/>
<path d="M16.2 192.3h260.3z"/>
<path d="M276.5 13.2v179.1z"/>
<path d="M16.2 13.2h260.3z"/>
</g>
<g fill="#800000" stroke="#800000" stroke-width=".21">
<path d="M188.7 133.8h.7v5.1h-.7z"/>
<path d="M214.1 133.8h.7v5.1h-.7z"/>
<path d="M239.5 133.8h.7v5.1h-.7z"/>
<path d="M108.2 69.3h4v.5h-4z"/>
<path d="M108.2 68.3h4v.5h-4z"/>
<path d="M75.5 69.5h3.3v.9h-3.3z"/>
<path d="M139 171h3.3v.9h-3.3z"/>
</g>
<g fill="none" stroke="#800000" stroke-width=".21">
<circle cx="157.4" cy="159.2" r=".99"/>
<circle cx="157.4" cy="161.8" r=".99"/>
<circle cx="157.4" cy="164.3" r=".99"/>
</g>
<g fill="#800000" stroke="#800000" stroke-width=".42">
<path d="M152.1 166.9h7.6z"/>
<path d="M159.7 156.7v10.2z"/>
<path d="M152.1 156.7h7.6z"/>
<path d="M152.1 156.7v10.2z"/>
<path d="M89.9 65.3h10.1z"/>
<path d="M100 57.7v7.6z"/>
<path d="M89.9 57.7h10.1z"/>
<path d="M89.9 57.7v7.6z"/>
</g>
<g fill="#008000" stroke="#008000" stroke-width=".25">
<path d="M188.9 60.2h2.6z"/>
<path d="M191.5 57.7v2.5z"/>
<path d="M191.5 60.2h2.5z"/>
<path d="M191.5 123.7v7.6z"/>
<path d="M188.9 123.7h2.6z"/>
<path d="M191.5 123.7h2.5z"/>
<path d="M214.3 60.2h2.6z"/>
<path d="M216.9 57.7v2.5z"/>
<path d="M216.9 60.2h2.5z"/>
<path d="M216.9 123.7v7.6z"/>
<path d="M214.3 123.7h2.6z"/>
<path d="M216.9 123.7h2.5z"/>
<path d="M239.7 60.2h2.6z"/>
<path d="M242.3 57.7v2.5z"/>
<path d="M242.3 60.2h2.5z"/>
<path d="M242.3 123.7v7.6z"/>
<path d="M239.7 123.7h2.6z"/>
<path d="M242.3 123.7h2.5z"/>
<path d="M173.7 136.4h2.5z"/>
<path d="M97.5 108.5h15.2z"/>
<path d="M199.1 136.4h2.5z"/>
<path d="M97.5 111h15.2z"/>
<path d="M224.5 136.4h2.5z"/>
<path d="M97.5 118.6h15.2z"/>
<path d="M72.1 60.2h5.1z"/>
<path d="M77.2 60.2h5.1z"/>
<path d="M82.3 60.2h5z"/>
<path d="M77.2 60.2v5.1z"/>
<path d="M82.3 42.4v17.8z"/>
<path d="M191.5 42.4v5.1z"/>
<path d="M191.5 42.4h25.4z"/>
<path d="M216.9 42.4v5.1z"/>
<path d="M216.9 42.4h25.4z"/>
<path d="M242.3 42.4v5.1z"/>
<path d="M82.3 42.4h109.2z"/>
<path d="M59.4 108.5h2.5z"/>
<path d="M59.4 105.9v2.6z"/>
<path d="M110.2 60.2v5.1z"/>
<path d="M102.6 60.2h7.6z"/>
<path d="M110.2 60.2h10.2z"/>
<path d="M120.4 57.7v2.5z"/>
<path d="M143.2 141.5v2.5z"/>
<path d="M59.4 121.1h2.5z"/>
<path d="M59.4 121.1v5.1z"/>
<path d="M61.9 78h15.3z"/>
<path d="M77.2 78h17.8z"/>
<path d="M95 78h15.2z"/>
<path d="M110.2 72.9v5.1z"/>
<path d="M95 67.8v10.2z"/>
<path d="M77.2 72.9v5.1z"/>
<path d="M110.2 78h10.2z"/>
<path d="M120.4 78v2.5z"/>
<path d="M102.6 146.5h2.5z"/>
<path d="M105.1 146.5v5.1z"/>
<path d="M191.5 141.5v5z"/>
<path d="M216.9 141.5v5z"/>
<path d="M242.3 141.5v5z"/>
<path d="M148.3 161.8h7.6z"/>
<path d="M148.3 161.8v12.7z"/>
<path d="M97.5 116.1h7.6z"/>
<path d="M105.1 103.4v12.7z"/>
<path d="M97.5 121.1h5.1z"/>
<path d="M102.6 121.1v15.3z"/>
<path d="M102.6 136.4h2.5z"/>
<path d="M143.2 164.3h12.7z"/>
<path d="M140.7 164.3h2.5z"/>
<path d="M140.7 164.3v2.6z"/>
<path d="M143.2 154.2v10.1z"/>
<path d="M239.7 72.9h2.6z"/>
<path d="M242.3 72.9h2.5z"/>
<path d="M242.3 85.6h2.5z"/>
<path d="M239.7 85.6h2.6z"/>
<path d="M242.3 72.9v12.7z"/>
<path d="M216.9 85.6h2.5z"/>
<path d="M214.3 85.6h2.6z"/>
<path d="M214.3 72.9h2.6z"/>
<path d="M216.9 72.9h2.5z"/>
<path d="M216.9 72.9v12.7z"/>
<path d="M191.5 85.6h2.5z"/>
<path d="M188.9 85.6h2.6z"/>
<path d="M188.9 72.9h2.6z"/>
<path d="M191.5 72.9h2.5z"/>
<path d="M191.5 72.9v12.7z"/>
<path d="M242.3 111h2.5z"/>
<path d="M239.7 111h2.6z"/>
<path d="M239.7 98.3h2.6z"/>
<path d="M242.3 98.3h2.5z"/>
<path d="M242.3 98.3v12.7z"/>
<path d="M216.9 111h2.5z"/>
<path d="M214.3 111h2.6z"/>
<path d="M214.3 98.3h2.6z"/>
<path d="M216.9 98.3h2.5z"/>
<path d="M216.9 98.3v12.7z"/>
<path d="M191.5 111h2.5z"/>
<path d="M188.9 111h2.6z"/>
<path d="M188.9 98.3h2.6z"/>
<path d="M191.5 98.3h2.5z"/>
<path d="M191.5 98.3v12.7z"/>
<path d="M61.9 60.2h5.1z"/>
<path d="M135.6 159.2h20.3z"/>
</g>
<g fill="#008000" stroke="#008000" stroke-width=".21">
<path d="M97.5 113.5h20.3z"/>
<circle cx="191.5" cy="60.2" r=".51"/>
<circle cx="191.5" cy="123.7" r=".51"/>
<circle cx="216.9" cy="60.2" r=".51"/>
<circle cx="216.9" cy="123.7" r=".51"/>
<circle cx="242.3" cy="60.2" r=".51"/>
<circle cx="242.3" cy="123.7" r=".51"/>
<circle cx="77.2" cy="60.2" r=".51"/>
<circle cx="82.3" cy="60.2" r=".51"/>
<circle cx="216.9" cy="42.4" r=".51"/>
<circle cx="191.5" cy="42.4" r=".51"/>
<circle cx="110.2" cy="60.2" r=".51"/>
<circle cx="95" cy="78" r=".51"/>
<circle cx="77.2" cy="78" r=".51"/>
<circle cx="110.2" cy="78" r=".51"/>
<circle cx="105.1" cy="146.5" r=".51"/>
<circle cx="102.6" cy="136.4" r=".51"/>
<circle cx="143.2" cy="164.3" r=".51"/>
<circle cx="242.3" cy="72.9" r=".51"/>
<circle cx="242.3" cy="85.6" r=".51"/>
<circle cx="216.9" cy="85.6" r=".51"/>
<circle cx="216.9" cy="72.9" r=".51"/>
<circle cx="191.5" cy="85.6" r=".51"/>
<circle cx="191.5" cy="72.9" r=".51"/>
<circle cx="242.3" cy="111" r=".51"/>
<circle cx="242.3" cy="98.3" r=".51"/>
<circle cx="216.9" cy="111" r=".51"/>
<circle cx="216.9" cy="98.3" r=".51"/>
<circle cx="191.5" cy="111" r=".51"/>
<circle cx="191.5" cy="98.3" r=".51"/>
</g>
<text font-size="10.2" fill="#808080" x="112.7" y="95.8">picprojects.org.uk</text>
<text font-size="6" fill="#800000" x="107.6" y="27.2">RGB LED Mood Light (version 101)</text>
<g font-size="4.1" fill="#800000">
<text x="39.8" y="16.4">1</text>
<text x="81.9" y="16.4">2</text>
<text x="124" y="16.4">3</text>
<text x="166.1" y="16.4">4</text>
<text x="208.2" y="16.4">5</text>
<text x="250.4" y="16.4">6</text>
<text x="16.8" y="39.8">A</text>
<text x="273.3" y="39.8">A</text>
<text x="16.8" y="82.6">B</text>
<text x="273.3" y="82.6">B</text>
<text x="16.8" y="125.5">C</text>
<text x="273.3" y="125.5">C</text>
<text x="16.8" y="168.3">D</text>
<text x="273.3" y="168.3">D</text>
<text x="39.8" y="191.6">1</text>
<text x="81.9" y="191.6">2</text>
<text x="124" y="191.6">3</text>
<text x="166.1" y="191.6">4</text>
<text x="208.2" y="191.6">5</text>
<text x="250.4" y="191.6">6</text>
</g>
<text font-size="4" fill="#800000" x="135.6" y="32.3">picprojects.org.uk</text>
<g font-size="3.4" fill="#800000">
<text x="41.6" y="136.4">PIC requires programming with firmware</text>
<text x="41.6" y="141.5">version rgb101g3_main.HEX</text>
<text x="181.3" y="159.2">BC548 / BC547 are interchangeable for Q1/Q2/Q3</text>
<text x="181.3" y="171.9">50mm RGB LED Driver (101)</text>
<text x="234.6" y="171.9">http://picprojects.org.uk</text>
<text x="181.3" y="177">PCB101D</text>
</g>
<g font-size="2.8" fill="#808080">
<text x="183.8" y="50">150R</text>
<text x="209.2" y="50">68R</text>
<text x="234.6" y="50">68R</text>
<text x="58.3" y="58.3">+12V</text>
<text x="67" y="57.7">1N4148</text>
<text x="72.1" y="59.7">D1</text>
<text x="92.4" y="55.1">78L05</text>
<text x="190" y="56.4" transform="rotate(-90 190 56.4)">R3</text>
<text x="215.3" y="56.4" transform="rotate(-90 215.3 56.4)">R1</text>
<text x="240.7" y="56.4" transform="rotate(-90 240.7 56.4)">R2</text>
<text x="117.8" y="60.2" transform="rotate(-90 117.8 60.2)">+5V</text>
<text x="78.3" y="67.3">C2</text>
<text x="97.5" y="67.8">IC2</text>
<text x="111.7" y="67.4">C1</text>
<text x="112.7" y="70.4">100nF</text>
<text x="58.3" y="76.1">GND</text>
<text x="79.7" y="72.9">22uF / 16V</text>
<text x="117.8" y="85.6">GND</text>
<text x="102.6" y="95.8" transform="rotate(-90 102.6 95.8)">+5V</text>
<text x="107.6" y="98.3">1K0</text>
<text x="67" y="105.9">IC1</text>
<text x="103.6" y="102.1" transform="rotate(-90 103.6 102.1)">R7</text>
<text x="56.9" y="108.4" transform="rotate(-90 56.9 108.4)">+5V</text>
<text x="112.7" y="108.4">RED</text>
<text x="112.7" y="111">GRN</text>
<text x="120.3" y="113.5">AUX</text>
<text x="112.7" y="118.6">BLU</text>
<text x="56.9" y="131.3">GND</text>
<text x="82.3" y="126.2">PIC12F629P</text>
<text x="178.8" y="131.3">BC548</text>
<text x="178.8" y="128.8">Q1</text>
<text x="204.2" y="131.3">BC548</text>
<text x="204.2" y="128.8">Q2</text>
<text x="229.5" y="131.3">BC548</text>
<text x="229.5" y="128.8">Q3</text>
<text x="113.2" y="142" transform="rotate(-90 113.2 142)">S1</text>
<text x="140.7" y="144" transform="rotate(-90 140.7 144)">+5V</text>
<text x="168.4" y="138.2">RED</text>
<text x="176.2" y="141.5">1K0</text>
<text x="181.9" y="139.7">R4</text>
<text x="193.5" y="138.2">GRN</text>
<text x="201.6" y="141.5">1K0</text>
<text x="207.3" y="139.7">R5</text>
<text x="219.6" y="138.2">BLU</text>
<text x="227" y="141.5">1K0</text>
<text x="232.7" y="139.7">R6</text>
<text x="141.7" y="152.9" transform="rotate(-90 141.7 152.9)">R8</text>
<text x="188.9" y="151.6">GND</text>
<text x="214.3" y="151.6">GND</text>
<text x="239.7" y="151.6">GND</text>
<text x="102.6" y="156.7">GND</text>
<text x="130.5" y="159.2">AUX</text>
<text x="152.1" y="156.1">JP1</text>
<text x="141.8" y="168.9">C3</text>
<text x="138.1" y="179.6">GND</text>
<text x="145.7" y="179.6">GND</text>
</g>
<text font-size="2.8" fill="#800000" x="125.4" y="136.4">These components not required</text>
<g font-size="2.4" fill="#808080">
<text x="90.5" y="60.8">IN</text>
<text x="92.9" y="64.5">GND</text>
<text x="95.6" y="60.8">OUT</text>
<text x="63.5" y="108.1">1</text>
<text x="69.4" y="109.2">VDD</text>
<text x="77.1" y="109.2">GP0/CI+/AN0</text>
<text x="77.6" y="111.7">GP1/CI-/AN1</text>
<text x="94.7" y="108.1">7</text>
<text x="94.7" y="110.6">6</text>
<text x="94.7" y="113.2">5</text>
<text x="74.4" y="114.3">GP2/COUT/AN2</text>
<text x="76.3" y="119.4">GP4/T1G/AN3</text>
<text x="79.2" y="116.8">GP3/MCLR</text>
<text x="94.7" y="115.7">4</text>
<text x="94.7" y="118.2">3</text>
<text x="63.5" y="120.8">8</text>
<text x="69.4" y="121.9">VSS</text>
<text x="80" y="121.9">GP5/T1CL</text>
<text x="94.7" y="120.8">2</text>
<text x="102.2" y="138.6" transform="rotate(-90 102.2 138.6)">4</text>
<text x="104.8" y="138.6" transform="rotate(-90 104.8 138.6)">3</text>
<text x="102.2" y="145.5" transform="rotate(-90 102.2 145.5)">2</text>
<text x="104.8" y="145.5" transform="rotate(-90 104.8 145.5)">1</text>
<text x="154.9" y="158.9">1</text>
<text x="154.9" y="161.4">2</text>
<text x="154.9" y="164">3</text>
</g>
<g font-size="2" fill="#800000">
<text x="181.3" y="62.7">LED1</text>
<text x="206.7" y="62.7">LED4</text>
<text x="232.1" y="62.7">LED7</text>
<text x="76.6" y="67.4" transform="rotate(-90 76.6 67.4)">+</text>
<text x="181.3" y="88.1">LED2</text>
<text x="206.7" y="88.1">LED5</text>
<text x="232.1" y="88.1">LED8</text>
<text x="181.3" y="113.5">LED3</text>
<text x="206.7" y="113.5">LED6</text>
<text x="232.1" y="113.5">LED9</text>
<text x="140.1" y="169" transform="rotate(-90 140.1 169)">+</text>
</g>
</svg>
